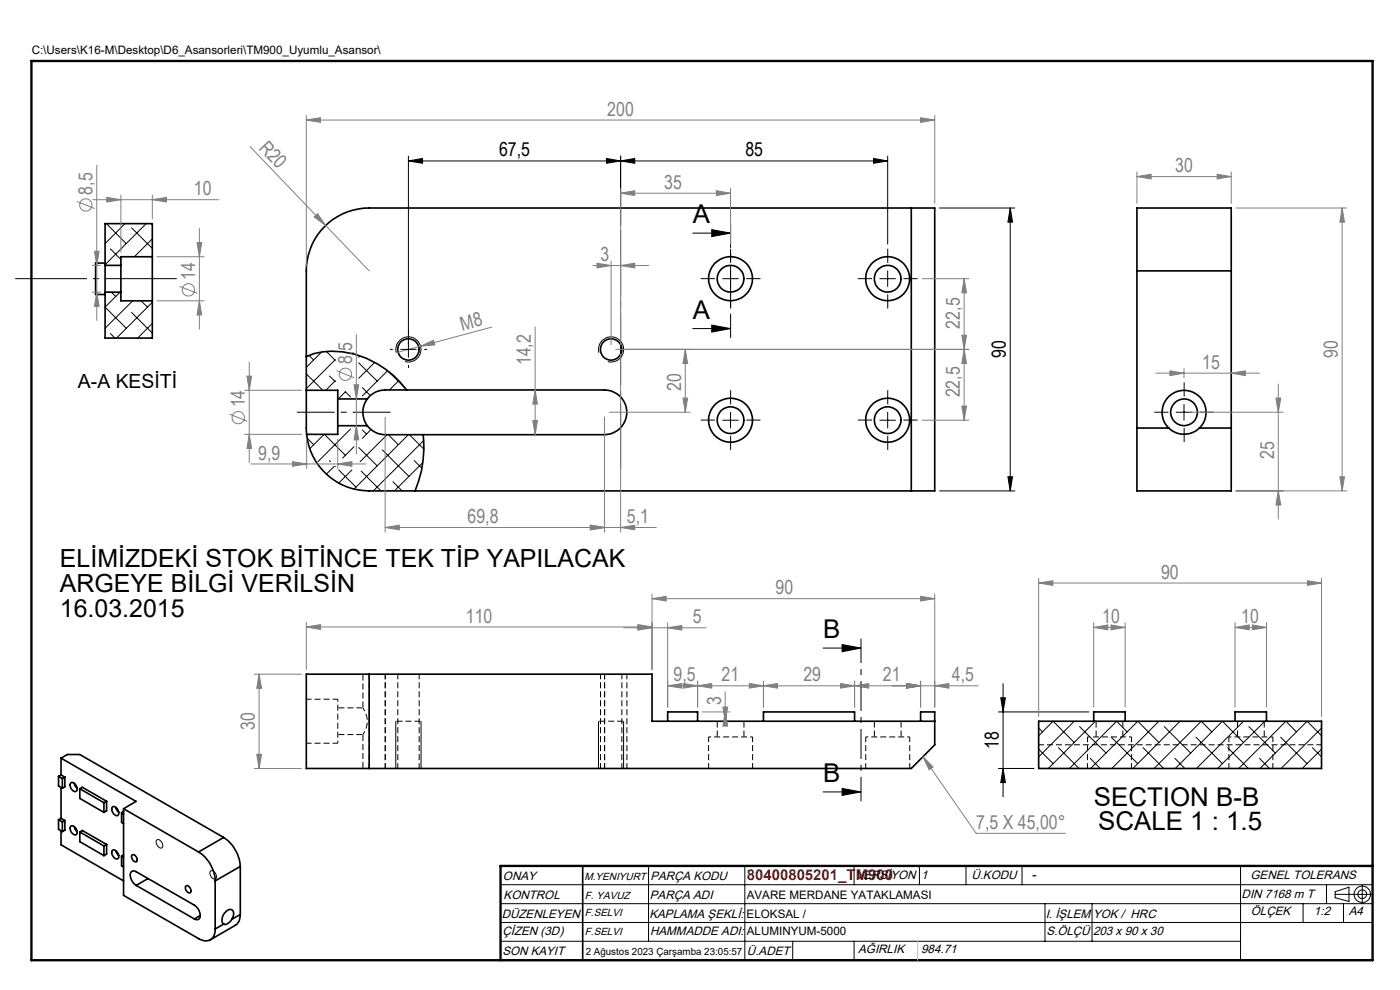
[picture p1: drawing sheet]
<svg xmlns="http://www.w3.org/2000/svg" width="297mm" height="210mm" viewBox="0 0 297 210" stroke-linecap="round" stroke-linejoin="round" font-family="sans-serif">
<g fill="none" stroke="#000" stroke-width=".21">
<path d="M86.6 34.1l3-.5v1zM86.6 33.1v42.7M86.6 34.1h101.7M128.7 33.6l3 .5-3 .5zM131.7 34.1l3-.5v1zM131.7 33.1v14.7M185.3 33.6l3 .5-3 .5zM188.3 33.1v18.7M22.3 56.2h.1M22.6 47.4l4.2 4.3M23.4 52.8l2.2 2.2M26.5 47.4l-4.2 4.3"/>
<path d="M27.9 48.3l4.4 4.4M31 47.4l-8.7 8.8M32.3 50.7l-3.8 3.8M147 49.5h8M151 48.7l4 .8-4 .7zM153.3 59.1h3.3M155 57.5v3.3M186.7 59.1h3.3M188.3 57.5v3.3M199.3 44.1h16M214.3 44.1l.5 3h-1zM214.3 44.1v60"/>
<path d="M23.4 70.8l1 .9M23.6 62l1 .9M25.5 62l-3.2 3.1 4.5 4.5M27.9 66.3l4.4 4.4M28.2 63.8l-5.9 5.8M29.9 63.8l1.4 1.3M32.3 64.1l-7.6 7.6M32.3 68.6l-3.1 3.1M65 79.3l3.5 3.5M65.5 75.4l1 1M68.2 74.7l-3.2 3.2M69.2 74.5l1.9 1.9"/>
<path d="M69.9 79.8l1.2 1.2M71.1 76.3l-6.1 6.1M76.1 77l3.9 3.8M76.4 75.5l-.3 .3M79.5 76.9l-3.4 3.3M82.2 78.6l-5.3 5.4M82.4 78.8l3.5 3.5M84.1 74.8a2.66 2.66 0 0 1 2.3-3.3 2.66 2.66 0 0 1 2.9 2.9 2.66 2.66 0 0 1-3.4 2.3M85 74.1h3.3M127.1 74.8a2.66 2.66 0 0 1 2.3-3.3 2.66 2.66 0 0 1 2.9 2.9 2.66 2.66 0 0 1-3.4 2.3M147 69.7h8M151 69l4 .7-4 .7z"/>
<path d="M65.2 92.9l1.3 1.4M68.8 92.1l-3.1 3.1M68.8 92.1l4.5 4.5M69.9 97.7l.2 .2M70.9 98.9l-1.6 1.7M71.1 80.8l-2 2M71.1 98.9h.1M71.9 99.7l3.6 3.6M73.2 83.1l1.2 1.1M73.3 83.1l-1.5 1.5M74.4 91l-6.9 6.9M74.6 99.7l-2.7 2.8"/>
<path d="M75.1 94.7l-2.4 2.5M76.1 94.9l3.9 3.9M76.6 99.9l4.2 4.2M76.9 82.2l1.7 1.7M76.9 91.2l.9 .9M78.7 91.1l-1.8 1.9M81.1 95.5l5.6 5.6M82.1 92.2l-5.7 5.7M82.4 92.2l2.1 2.1M84.6 80.7l-2 2M86.6 92.2l-11.5 11.5M86.9 92.2l3 3.1"/>
<path d="M87.9 97.7l1.6 1.6M89.7 98.1l-6 6M89.9 93.4l-10.7 10.7M153.3 89.1h3.3M155 87.4v3.4M186.7 89.1h3.3M188.3 87.4v3.4M249.5 87.4h3.4M251.2 85.8v3.3M83.4 102.2l1.9 1.9M199.3 104.1h16M213.8 101.1h1l-.5 3z"/>
<path d="M174.6 137.5h8M178.6 136.7l4 .8-4 .7zM84 153v10M89.3 153v10M127 153v10M132.3 153v10M211.8 151h19.2M212.3 148h1l-.5 3zM212.8 145v24M220.3 156.1l3.1-3.1 4.5 4.5M220.3 158.9l3.1 3.1M220.3 154.4l.9 .8"/>
<path d="M224.5 158.6l4.4 4.4M227.9 153l-7.6 7.5M229 154.1l5.6 5.6M232.4 153l-10 10M232.4 153h.1M235.8 156.4l5.6 5.6M239.1 155.2l-2.2-2.2-10 10M242.5 158.6l4.4 4.4M245.9 157.5l-4.5-4.5-10 10M245.9 153l-10 10M247 154.1l5.6 5.6M250.3 153l-10 10"/>
<path d="M250.3 153h.1M253.7 156.4l5.6 5.6M257.1 155.2l-2.3-2.2-10 10M260.5 158.6l4.3 4.4M263.8 157.5l-4.5-4.5-10 10M263.8 153l-10 10M264.9 154.1l5.6 5.6M268.3 153l-10 10M271.7 156.4l5.6 5.6M275 155.2l-2.2-2.2-10 10M278.4 158.6l2 1.9M280.4 156.1l-3.1-3.1-10 10"/>
<path d="M280.4 154.4l-8.6 8.6M280.4 158.9l-4.1 4.1M33.2 178.2a1 1 0 0 1 1.3 1.1v.2a.56 .56 0 0 1-.5 .4 .56 .56 0 0 1-.6-.5l-.3-.6zM174.6 168h8M178.6 167.2l4 .8-4 .7zM211.8 163h7.6M212.8 163l.5 3h-1zM231.3 160.9l2.1 2.1M249.2 160.9l2.2 2.1M267.2 160.9l2.1 2.1M44.6 184.8a1.08 1.08 0 0 1 1.1 .4 1.08 1.08 0 0 1 .1 1.2 1.15 1.15 0 0 1-1.2-1.6zM106.2 187.7h185"/>
<path d="M106.2 191.7h185M106.2 195.7h185M106.2 199.7h157M137.6 183.7v16M158 183.7v20M168.2 199.7v4M181.2 183.7v4M181.2 199.7v4M195.1 183.7v4M204.9 183.7v4M216.8 183.7v4M221.7 191.7v8"/>
<path d="M231.7 191.7v8M263.2 183.7v20M276.4 191.7v4M281.4 187.7v4M283.2 189.7h7.8M283.2 189.2l3-1v3l-3-.8zM285 191.7v4M289 187.8v3.8"/>
<circle cx="289" cy="189.7" r=".93"/>
<circle cx="289" cy="189.7" r="1.74"/>
</g>
<g fill="none" stroke="#000" stroke-width=".35">
<path d="M22.3 56.3v5.7M22.3 56.3h3.3M22.3 55.8h-2v6.7h2M25.6 56.3v5.7M32.3 54.5v9.3M32.3 54.5v-7.1h-10v8.9M32.3 54.5h-6.7v1.8M193.3 44.1v60M241.2 57.5v-13.4h20v13.4M241.2 57.5h20M241.2 57.5v33.3M261.2 57.5v33.3"/>
<path d="M22.3 62v9.7h10v-7.9M22.3 62h3.3M25.6 62v1.8h6.7M65 75.6a17.3 17.3 0 0 1 16.8 2.7l1.6 1.3 2.9 3.1M65 82.8v-25.3a13.4 13.4 0 0 1 13.3-13.4h120v60h-120a13.3 13.3 0 0 1-13.2-12M65 82.8l.1 9.3M65 82.8h6.6v1.8M71.6 84.6v5.7M71.6 84.6h6.3M71.6 90.3h6.3M71.6 90.3v1.8h-6.5M77.9 84.6a4.6 4.6 0 0 1 3.8-1.9h46.5a4.7 4.7 0 0 1 4.8 4.8 4.7 4.7 0 0 1-4.8 4.7h-46.5a4.9 4.9 0 0 1-3.8-1.9"/>
<path d="M77.9 84.6a4.7 4.7 0 0 0 0 5.7M89.8 92.2a24.3 24.3 0 0 1-1.7 11.9M241.2 90.8v13.3h20v-13.3M241.2 90.8h6.7M247.9 90.8a4.7 4.7 0 0 0 6.6 0M247.9 90.8a4.7 4.7 0 0 1 0-6.6 4.7 4.7 0 0 1 6.6 0 4.7 4.7 0 0 1 0 6.6M254.5 90.8h6.7M78.3 143h-13.3v20h13.3M78.3 143v20M78.3 143h60v10h60M141.6 153v-2h6.4v2M162 153v-2h19.3v2"/>
<path d="M195.3 153v-2h3v7l-5 5h-115M220.3 153h60.1v10h-60.1zM232 153v-2h6.7v2M262 153v-2h6.7v2M12.4 164.7l.8 .5M12.4 164.7v2l.8 .5M12.4 173.9v2l.8 .5M12.4 173.9l.8 .4M12.9 160.8l16 9.2-2.7 1.5M12.9 160.8l1.4-.8h2.6l30.5 17.7M12.9 160.8v3.6M12.9 167.1v6.5"/>
<path d="M12.9 176.2v3l13.3 7.7M12.9 164.4l.9 .4M12.9 173.6l.9 .5M12.9 164.4l-.5 .3M12.9 173.6l-.5 .3M13.2 165.2v2M13.2 174.3v2.1M13.8 164.8v2.1l-.6 .3M13.8 174.1v2l-.6 .3M13.8 164.8l-.6 .4M13.8 174.1l-.6 .2M15.1 175.2a1.2 1.2 0 0 1 1.1 .6 1.2 1.2 0 0 1-.1 1.3 1.27 1.27 0 0 1-1-1.9z"/>
<path d="M15.1 166a1.18 1.18 0 0 1 1.1 .6 1.18 1.18 0 0 1-.1 1.3 1.23 1.23 0 0 1-1-1.9zM15.8 166.2l.5 1M15.8 175.4l.1 .5 .4 .5M16.9 167.3l.6-.3 5.1 3M16.9 176.5l.6-.3 5.1 2.9M16.9 167.3v2.1l5.1 2.9M16.9 176.5v2l5.1 3M16.9 167.3l5.1 3M16.9 176.5l5.1 2.9M22 170.3v2M22 179.4v2.1M22.6 170v2l-.6 .3"/>
<path d="M22.6 179.1v2.1l-.6 .3M22.6 170l-.6 .3M22.6 179.1l-.6 .3M23.9 171.1a1.28 1.28 0 0 1 1.1 1.8 1.2 1.2 0 0 1-1.3-1.4zM24.6 171.3l.6 1M25.8 172.4l.4 .3M25.8 172.4v2l.4 .3M26.2 171.5v18.4l15.9 9.2a2.09 2.09 0 0 0 3.4-1.1l.1-.9M26.2 171.5l15.9 9.2M26.2 172.1l-.4 .3M47.4 177.7a8 8 0 0 1 3.6 6.1M47.4 177.7l-5.3 3"/>
<path d="M23.8 180.4a1.07 1.07 0 0 1 1.4 1.2 .54 .54 0 0 1-.4 .6 .54 .54 0 0 1-.7-.4 1.32 1.32 0 0 1-.3-1.4zM24.6 180.5l.6 1M25.8 181.6v2l.4 .3M25.8 181.6l.4 .2M26.2 181.4l-.4 .2M28 181.4a.9 .9 0 0 1 .9 .4 .9 .9 0 0 1 0 1 1.03 1.03 0 0 1-.9-1.4zM28.9 187.8a2.29 2.29 0 0 1-1-2.9l.3-.2 .5 .1 12.5 7.2a2.4 2.4 0 0 1 1 2.9l-.3 .2-.7-.2M28.9 187.8l12.3 7.1M31.4 186.4l-2.5 1.4M39.5 187.9a.95 .95 0 0 1 .9 .5 .95 .95 0 0 1-.1 1 1.01 1.01 0 0 1-.8-1.5zM42.1 180.7a7.8 7.8 0 0 1 3.5 6.2M42.5 194.2l-1.3 .7"/>
<path d="M45.6 186.9v10.2M47.4 196l-1.8 1.1M49.2 195a1.48 1.48 0 0 0-.1-2 2.09 2.09 0 0 0-1.8 2.9l.1 .1M49.2 195a1.74 1.74 0 0 1-1.8 1M51 194a2.51 2.51 0 0 1-1.1 2.3l-5.3 3M51 183.8l-5.4 3.1M51 183.8v10.2M51 194l-1.8 1M123.6 183.7v20M106.2 203.7h185"/>
<circle cx="155" cy="59.1" r="2.83"/>
<circle cx="155" cy="59.1" r="4.7"/>
<circle cx="188.3" cy="59.1" r="2.83"/>
<circle cx="188.3" cy="59.1" r="4.7"/>
<circle cx="86.6" cy="74.1" r="2.27"/>
<circle cx="129.6" cy="74.1" r="2.27"/>
<circle cx="155" cy="89.1" r="2.83"/>
<circle cx="155" cy="89.1" r="4.7"/>
<circle cx="188.3" cy="89.1" r="2.83"/>
<circle cx="188.3" cy="89.1" r="4.7"/>
<circle cx="251.2" cy="87.5" r="2.84"/>
</g>
<path d="M6.7 12.9h284.5v190.8h-284.5zM291.2 183.7h-185v20" fill="none" stroke="#000" stroke-width=".5"/>
<path d="M194.7 199.7v4" fill="none" stroke="#c0c0c0" stroke-width=".21"/>
<path d="M71.7 157.7v-9.4M159.7 156.3h-9.4M193 156.3h-9.3M240 156.3h-9.3M270 156.3h-9.3" fill="none" stroke="#000" stroke-width=".21" stroke-dasharray="1.3 .6" stroke-dashoffset=".7" stroke-linecap="butt"/>
<g fill="none" stroke="#000" stroke-width=".21" stroke-dasharray="1.3 .6" stroke-dashoffset=".2" stroke-linecap="butt">
<path d="M65 157.7h6.7M71.7 148.3h-6.7M84.4 143v20M127.4 143v20M150.3 156.3v6.7M183.7 156.3v6.7M230.7 156.3v6.7M260.7 156.3v6.7M280.4 158h-60M78.3 163v-20M81.7 163v-20M88.9 163v-20"/>
<path d="M128.3 163v-20M131.9 163v-20M133 163v-20M159.7 163v-6.7M193 163v-6.7M240 163v-6.7M270 163v-6.7"/>
</g>
<path d="M77 155.8a4.7 4.7 0 0 0 0-5.6" fill="none" stroke="#000" stroke-width=".21" stroke-dasharray="1.3 .6" stroke-dashoffset=".5" stroke-linecap="butt"/>
<g fill="none" stroke="#000" stroke-width=".21" stroke-dasharray="1.3 .6" stroke-dashoffset="-.1" stroke-linecap="butt">
<path d="M71.7 155.8h5.3M77 155.8v7.2M77 143v7.2M77 150.2h-5.3M89.3 153h-5.3M132.3 153h-5.3M152.2 153v3.3M157.8 156.3v-3.3M185.5 153v3.3M191.2 156.3v-3.3M232.5 153v3.3M238.2 156.3v-3.3"/>
<path d="M262.5 153v3.3M268.2 156.3v-3.3"/>
</g>
<g fill="none" stroke="#808080" stroke-width=".21">
<path d="M20.5 35.1v32.9M53 31.1l16.1 16.7M65 25.5l3-.5v1zM65 24.5v32M65 25.5h133.3M131.7 40v33.1M155 40v11.8M195.3 25l3 .5-3 .5zM198.3 24.5v18.6M241.2 37.5l3-.5v1zM241.2 36.5v6.6M241.2 37.5h20"/>
<path d="M258.2 37l3 .5-3 .5zM261.2 36.5v6.6M16.3 42.7l3.8 1.5M19.5 56.3h1.8M19.6 42.4h26.8M20 53.3h1l-.5 3zM22.6 41.9l3 .5-3 .5zM25.6 41.4v12.1M32.3 42.4l3-.5v1zM32.3 41.4v5.1M33.3 54.5h10M41.8 51.5h1l-.5 3z"/>
<path d="M42.3 48.5v21.3M66.6 46l.8-.7 1.7 2.5zM69.1 47.8l9.2 9.7M125.8 56.3h11.9M126.6 55.8l3 .5-3 .5zM129.6 55.3v17.8M131.7 41l3-.5v1zM131.7 41h23.3M131.7 56.3l3-.5v1zM152 40.5l3 .5-3 .5zM195.7 59.1h9.8M204.5 59.1v30"/>
<path d="M204.5 59.1l.5 3h-1zM262.2 44.1h23.5M284.7 44.1v60M284.7 44.1l.5 3h-1zM19.5 62h1.8M20.5 62l.5 3h-1zM33.3 63.8h10M38.1 60.7l3.7 1.5M42.3 63.8l.5 3h-1zM52.4 79.8h1l-.5 3zM52.9 76.8v21.3M71.4 78.6l3.7 1.5"/>
<path d="M75.6 71v25.3M89.2 73.4l2.8-1.2 .3 1zM104.4 69.4l-20.3 5.4M113.5 69.3v22.9M130.6 74.1h74.9M131.7 75.1v37.8M145.4 74.1v13.3M145.4 74.1l.5 3h-1zM204 71.1h1l-.5 3zM204.5 74.1l.5 3h-1zM245.2 79.2h22M248.2 78.7l3 .5-3 .5z"/>
<path d="M251.2 78.2v1.9M261.2 79.2l3-.5v1zM48.7 87.8l3.7 1.6M51.9 82.8h12.1M51.9 92.1h12.1M52.9 92.1l.5 3h-1zM53.2 98.4h24.4M62.1 97.9l3 .5-3 .5zM65.1 93.1v6.3M71.6 98.4l3-.5v1zM71.6 93.1v6.3M75.1 81.6h1l-.5 3z"/>
<path d="M75.6 90.3l.5 3h-1zM81.7 88.5v24.4M113 89.2h1l-.5 3zM113.5 82.7l.5 3h-1zM128.2 88.5v24.4M129.3 87.4h17.1M144.9 84.4h1l-.5 3zM195.7 89.1h9.8M204 86.1h1l-.5 3zM252.2 87.4h20M270.7 84.4h1l-.5 3zM271.2 81.4v28.7"/>
<path d="M81.7 111.9l3-.5v1zM81.7 111.9h57.5M125.2 111.4l3 .5-3 .5zM131.7 111.9l3-.5v1zM262.2 104.1h23.5M271.2 104.1l.5 3h-1zM284.2 101.1h1l-.5 3zM65 133l3-.5v1zM65 132v10M65 133h73.3M132.3 133.2h17.5M135.3 132.5l3 .5-3 .5z"/>
<path d="M135.3 132.7l3 .5-3 .5zM138.3 127l3-.5v1zM138.3 126v16M138.3 127h60M141.6 133.2l3-.5v1zM141.6 132.1v17.9M195.3 126.5l3 .5-3 .5zM198.3 126v24M220.3 123.7l3-.5v1zM220.3 122.7v29.3M220.3 123.7h60.1M232 133.1l3-.5v1z"/>
<path d="M232 132.1v17.9M232 133.1h6.7M235.7 132.6l3 .5-3 .5zM238.7 132.1v17.9M262 133.1l3-.5v1zM262 133.1h6.7M262 132.1v17.9M265.7 132.6l3 .5-3 .5zM268.7 132.1v17.9M277.4 123.2l3 .5-3 .5zM280.4 122.7v29.3M54 143h10"/>
<path d="M55 143v20M55 143l.5 3h-1zM141.6 145.5l3-.5v1zM141.6 145.5h65.9M145 145l3 .5-3 .5zM148 144.5v5.5M148 145.5l3-.5v1zM149 151h5.9M153.4 150h1l-.6 3zM153.8 146.7v6.3M153.8 151l.6 3h-1zM159 145l3 .5-3 .5z"/>
<path d="M162 145.5l3-.5v1zM162 144.5v5.5M178.3 145l3 .5-3 .5zM181.3 145.5l3-.5v1zM181.3 144.5v5.5M192.3 145l3 .5-3 .5zM195.3 144.5v5.5M198.3 145.5l3-.5v1zM54 163h10M54.5 160h1l-.5 3zM195.8 160.5l2.1 2.2-.8 .6zM195.8 160.5l11.3 16.3h18.9"/>
<circle cx="18.2" cy="43.5" r="1.31"/>
<circle cx="40" cy="61.5" r="1.31"/>
<circle cx="73.3" cy="79.4" r="1.29"/>
<circle cx="50.5" cy="88.6" r="1.31"/>
</g>
<g fill="none" stroke="#000" stroke-width=".21" stroke-dasharray="15.2 1.3 1.3 1.3" stroke-linecap="butt">
<path d="M151.7 59.1h-3M155 55.8v-3M158.3 59.1h3M185 59.1h-3M188.3 55.8v-3M191.7 59.1h3M83.3 74.1h-.6M86.7 70.8v-.6M86.7 77.4v.6M90 74.1h.6M155 62.4v3M188.3 62.4v3"/>
<path d="M151.7 89.1h-3M155 85.8v-3M155 92.4v3M158.3 89.1h3M185 89.1h-3M188.3 85.8v-3M188.3 92.4v3M191.7 89.1h3M247.9 87.4h-3M251.2 84.1v-3M251.2 90.8v3M254.5 87.4h3"/>
</g>
<path d="M3.1 59.1h34.6" fill="none" stroke="#000" stroke-width=".21" stroke-dasharray="15.2 1.3 1.3 1.3" stroke-dashoffset="-.2" stroke-linecap="butt"/>
<path d="M82.8 87.4h-19.8" fill="none" stroke="#000" stroke-width=".21" stroke-dasharray="15.2 1.3 1.3 1.3" stroke-dashoffset="7.2" stroke-linecap="butt"/>
<path d="M131.7 99.4v-50.6" fill="none" stroke="#000" stroke-width=".21" stroke-dasharray="15.2 1.3 1.3 1.3" stroke-dashoffset="1.3" stroke-linecap="butt"/>
<path d="M155 71.7v-24.3M182.7 135.5v34.5" fill="none" stroke="#000" stroke-width=".21" stroke-dasharray="6.3 1.3 1.3 1.3" stroke-dashoffset="1.2" stroke-linecap="butt"/>
<g fill="#000">
<path d="M128.7 33.6l3 .5-3 .5zM86.6 34.1l3-.5v1z"/>
<path d="M131.7 34.1l3-.5v1zM185.3 33.6l3 .5-3 .5z"/>
<path d="M214.3 44.1l.5 3h-1zM213.8 101.1h1l-.5 3z"/>
<path d="M151 69l4 .7-4 .7zM151 48.7l4 .8-4 .7zM178.6 136.7l4 .8-4 .7zM178.6 167.2l4 .8-4 .7z"/>
<path d="M212.3 148h1l-.5 3zM212.8 163l.5 3h-1z"/>
</g>
<g fill="#808080">
<path d="M66.6 46l.8-.7 1.7 2.5z"/>
<path d="M89.2 73.4l2.8-1.2 .3 1z"/>
<path d="M159 145l3 .5-3 .5zM148 145.5l3-.5v1z"/>
<path d="M131.7 56.3l3-.5v1zM126.6 55.8l3 .5-3 .5zM125.2 111.4l3 .5-3 .5zM81.7 111.9l3-.5v1zM141.6 133.2l3-.5v1zM135.3 132.7l3 .5-3 .5zM32.3 42.4l3-.5v1zM22.6 41.9l3 .5-3 .5z"/>
<path d="M125.2 111.4l3 .5-3 .5zM131.7 111.9l3-.5v1zM131.7 41l3-.5v1zM152 40.5l3 .5-3 .5zM62.1 97.9l3 .5-3 .5zM71.6 98.4l3-.5v1zM65 25.5l3-.5v1zM195.3 25l3 .5-3 .5zM162 145.5l3-.5v1zM178.3 145l3 .5-3 .5zM181.3 145.5l3-.5v1zM192.3 145l3 .5-3 .5zM192.3 145l3 .5-3 .5zM198.3 145.5l3-.5v1zM138.3 127l3-.5v1zM195.3 126.5l3 .5-3 .5zM195.8 160.5l2.1 2.2-.8 .6zM248.2 78.7l3 .5-3 .5zM261.2 79.2l3-.5v1zM241.2 37.5l3-.5v1zM258.2 37l3 .5-3 .5z"/>
<path d="M153.4 150h1l-.6 3zM153.8 151l.6 3h-1z"/>
<path d="M144.9 84.4h1l-.5 3zM145.4 74.1l.5 3h-1zM204 71.1h1l-.5 3zM204.5 59.1l.5 3h-1zM54.5 160h1l-.5 3zM55 143l.5 3h-1zM42.3 63.8l.5 3h-1zM41.8 51.5h1l-.5 3z"/>
<path d="M204.5 74.1l.5 3h-1zM204 86.1h1l-.5 3zM113.5 82.7l.5 3h-1zM113 89.2h1l-.5 3zM52.4 79.8h1l-.5 3zM52.9 92.1l.5 3h-1zM75.1 81.6h1l-.5 3zM75.6 90.3l.5 3h-1zM20 53.3h1l-.5 3zM20.5 62l.5 3h-1zM284.7 44.1l.5 3h-1zM284.2 101.1h1l-.5 3zM270.7 84.4h1l-.5 3zM271.2 104.1l.5 3h-1z"/>
<path d="M220.3 123.7l3-.5v1zM277.4 123.2l3 .5-3 .5zM232 133.1l3-.5v1zM235.7 132.6l3 .5-3 .5zM262 133.1l3-.5v1zM265.7 132.6l3 .5-3 .5z"/>
<path d="M65 133l3-.5v1zM135.3 132.5l3 .5-3 .5z"/>
<path d="M141.6 145.5l3-.5v1zM145 145l3 .5-3 .5z"/>
</g>
<g font-size="5.5">
<text x="147" y="47.3">A</text>
<text x="147" y="67.6">A</text>
<text x="174.7" y="135.3">B</text>
<text x="174.7" y="165.8">B</text>
<text x="232" y="170.9">SECTION B-B</text>
<text x="233" y="176">SCALE 1 : 1.5</text>
</g>
<g font-size="5.3">
<text x="12.7" y="120.3">ELİMİZDEKİ STOK BİTİNCE TEK TİP YAPILACAK</text>
<text x="12.7" y="125.6">ARGEYE BİLGİ VERİLSİN</text>
<text x="12.7" y="130.9">16.03.2015</text>
</g>
<g font-size="4.1" fill="#808080">
<text x="128.8" y="24.5">200</text>
<text x="54.8" y="31.6" transform="rotate(46 54.8 31.6)">R20</text>
<text x="19.6" y="41.3" transform="rotate(-90 19.6 41.3)">8,5</text>
<text x="41.1" y="41.4">10</text>
<text x="140.9" y="40">35</text>
<text x="249.3" y="36.5">30</text>
<text x="41.4" y="59.3" transform="rotate(-90 41.4 59.3)">14</text>
<text x="127.4" y="55.4">3</text>
<text x="98.1" y="70.1" transform="rotate(-15 98.1 70.1)">M8</text>
<text x="203.6" y="69.7" transform="rotate(-90 203.6 69.7)">22,5</text>
<text x="74.7" y="77.2" transform="rotate(-90 74.7 77.2)">8,5</text>
<text x="112.6" y="77.5" transform="rotate(-90 112.6 77.5)">14,2</text>
<text x="283.8" y="76" transform="rotate(-90 283.8 76)">90</text>
<text x="144.5" y="82.9" transform="rotate(-90 144.5 82.9)">20</text>
<text x="255" y="78.2">15</text>
<text x="52" y="86.4" transform="rotate(-90 52 86.4)">14</text>
<text x="203.6" y="84.3" transform="rotate(-90 203.6 84.3)">22,5</text>
<text x="54.8" y="97.5">9,9</text>
<text x="270.3" y="97.4" transform="rotate(-90 270.3 97.4)">25</text>
<text x="99.2" y="111">69,8</text>
<text x="133" y="111">5,1</text>
<text x="246.3" y="122.7">90</text>
<text x="164.5" y="126.1">90</text>
<text x="98.8" y="132.1">110</text>
<text x="147" y="132.2">5</text>
<text x="233.8" y="132.1">10</text>
<text x="263.3" y="132.1">10</text>
<text x="142.9" y="144.5">9,5</text>
<text x="153" y="149.6" transform="rotate(-90 153 149.6)">3</text>
<text x="153.1" y="144.5">21</text>
<text x="170.4" y="144.5">29</text>
<text x="187.3" y="144.5">21</text>
<text x="201.9" y="144.5">4,5</text>
<text x="54.1" y="154.9" transform="rotate(-90 54.1 154.9)">30</text>
<text x="207.1" y="175.8">7,5 X 45,00°</text>
</g>
<g font-size="4.1">
<text x="105.9" y="33.2">67,5</text>
<text x="158.1" y="33.2">85</text>
<text x="213.4" y="76" transform="rotate(-90 213.4 76)">90</text>
<text x="16.5" y="82.3">A-A KESİTİ</text>
<text x="211.9" y="158.9" transform="rotate(-90 211.9 158.9)">18</text>
</g>
<text font-size="3.2" fill="#f00" x="158.4" y="186.7">80400805201_TM900</text>
<text font-size="2.8" x="218.8" y="186.4">-</text>
<g font-size="2.6">
<text x="106.7" y="186.7">ONAY</text>
<text x="106.8" y="190.6">KONTROL</text>
<text x="137.9" y="190.6">PARÇA ADI</text>
<text x="138" y="186.7">PARÇA KODU</text>
<text x="181.5" y="186.4">VERSİYON</text>
<text x="195.4" y="186.4">1</text>
<text x="206.1" y="186.4">Ü.KODU</text>
<text x="263.4" y="190.5">DIN 7168 m T</text>
<text x="265.3" y="186.4">GENEL TOLERANS</text>
<text x="106.4" y="194.8">DÜZENLEYEN</text>
<text x="137.8" y="194.8">KAPLAMA ŞEKLİ:</text>
<text x="221.8" y="194.8">I. İŞLEM</text>
<text x="231.9" y="194.8">YOK / HRC</text>
<text x="265.4" y="194.2">ÖLÇEK</text>
<text x="278.8" y="194.2">1:2</text>
<text x="286.1" y="194.2">A4</text>
<text x="106.6" y="198.4">ÇİZEN (3D)</text>
<text x="106.6" y="202.6">SON KAYIT</text>
<text x="137.9" y="198.4">HAMMADDE ADI:</text>
<text x="158.5" y="202.6">Ü.ADET</text>
<text x="182.1" y="202.2">AĞIRLIK</text>
<text x="195.4" y="202.2">984.71</text>
<text x="222" y="198.3">S.ÖLÇÜ</text>
<text x="231.9" y="198.3">203 x 90 x 30</text>
</g>
<g font-size="2.5">
<text x="6.7" y="11.5">C:\Users\K16-M\Desktop\D6_Asansorleri\TM900_Uyumlu_Asansor\</text>
<text x="158.4" y="190.6">AVARE MERDANE YATAKLAMASI</text>
<text x="158.4" y="194.8">ELOKSAL /</text>
<text x="158.4" y="198.4">ALUMINYUM-5000</text>
</g>
<g font-size="2.2">
<text x="124" y="186.7">M.YENIYURT</text>
<text x="124.1" y="190.6">F. YAVUZ</text>
<text x="124.1" y="194.3">F.SELVI</text>
<text x="124.1" y="198.4">F.SELVI</text>
</g>
<text font-size="2.1" x="124.3" y="202.6">2 Ağustos 2023 Çarşamba 23:05:57</text>
</svg>
